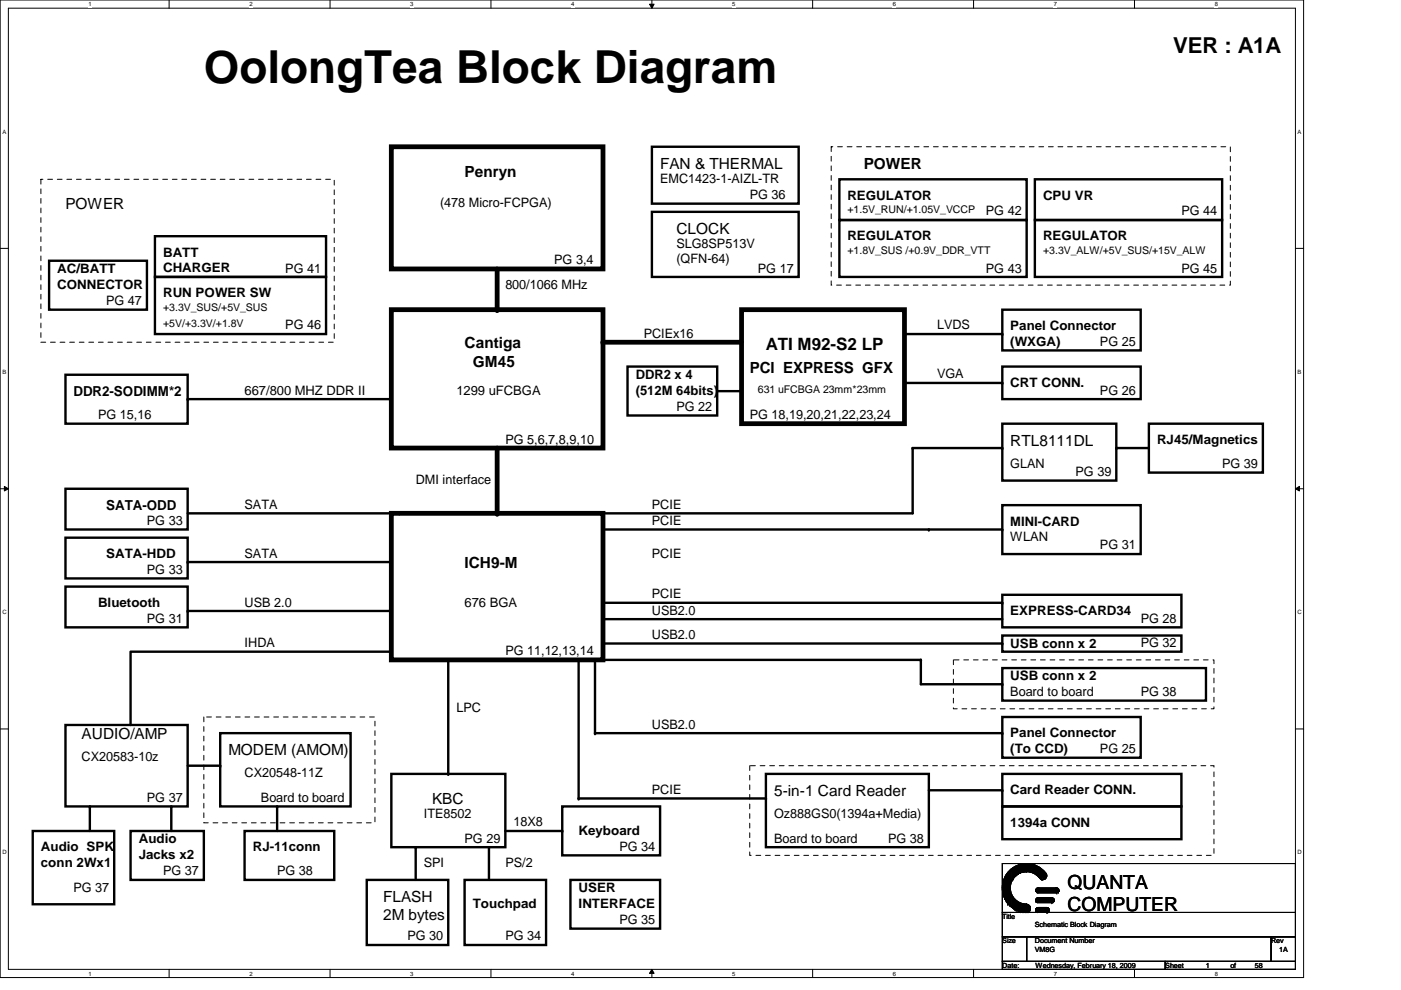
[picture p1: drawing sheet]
<svg xmlns="http://www.w3.org/2000/svg" width="297mm" height="210mm" viewBox="0 0 297 210" stroke-linecap="round" stroke-linejoin="round" font-family="sans-serif">
<path d="M0 0h276.4v207.3h-276.4zM1.8 1.7h272.9v203.8h-272.9z" fill="none" stroke="#000" stroke-width=".21"/>
<g fill="#fff">
<path d="M18.8 .2h.7v1.4h-.7z"/>
<path d="M18.8 205.7h.7v1.4h-.7z"/>
</g>
<path d="M35.9 0v1.7M35.9 205.5v1.8" fill="none" stroke="#000" stroke-width=".21"/>
<g fill="#fff">
<path d="M52.9 .2h.6v1.4h-.6z"/>
<path d="M52.9 205.7h.6v1.4h-.6z"/>
</g>
<path d="M70 0v1.7M70 205.5v1.8" fill="none" stroke="#000" stroke-width=".21"/>
<g fill="#fff">
<path d="M87 .2h.7v1.4h-.7z"/>
<path d="M87 205.7h.7v1.4h-.7z"/>
</g>
<path d="M104.1 0v1.7M104.1 205.5v1.8" fill="none" stroke="#000" stroke-width=".21"/>
<g fill="#fff">
<path d="M121.1 .2h.7v1.4h-.7z"/>
<path d="M121.1 205.7h.7v1.4h-.7z"/>
</g>
<path d="M137.7 .9h1l-.5 .8zM138.2 0v1.7M138.2 205.5l.5 .9h-1zM138.2 205.5v1.8" fill="none" stroke="#000" stroke-width=".21"/>
<path d="M137.7 .9h1l-.5 .8zM138.2 205.5l.5 .9h-1z" fill="#000"/>
<g fill="#fff">
<path d="M155.2 .2h.7v1.4h-.7z"/>
<path d="M155.2 205.7h.7v1.4h-.7z"/>
</g>
<path d="M172.3 0v1.7M172.3 205.5v1.8" fill="none" stroke="#000" stroke-width=".21"/>
<g fill="#fff">
<path d="M189.3 .2h.7v1.4h-.7z"/>
<path d="M189.3 205.7h.7v1.4h-.7z"/>
</g>
<path d="M206.4 0v1.7M206.4 205.5v1.8" fill="none" stroke="#000" stroke-width=".21"/>
<g fill="#fff">
<path d="M223.4 .2h.7v1.4h-.7z"/>
<path d="M223.4 205.7h.7v1.4h-.7z"/>
</g>
<path d="M240.5 0v1.7M240.5 205.5v1.8" fill="none" stroke="#000" stroke-width=".21"/>
<g fill="#fff">
<path d="M257.6 .2h.6v1.4h-.6z"/>
<path d="M257.6 205.7h.6v1.4h-.6z"/>
<path d="M.5 27.2h.8v1.4h-.8z"/>
<path d="M275.1 27.2h.8v1.4h-.8z"/>
<path d="M.5 78.1h.8v1.4h-.8z"/>
<path d="M275.1 78.1h.8v1.4h-.8z"/>
</g>
<path d="M0 52.7h1.8M274.7 52.7h1.7" fill="none" stroke="#000" stroke-width=".21"/>
<g fill="#fff">
<path d="M.5 129.1h.9v1.4h-.9z"/>
<path d="M275.1 129.1h.9v1.4h-.9z"/>
</g>
<path d="M0 103.6h1.8M.9 103.1l.9 .5-.9 .5zM274.7 103.6l.8-.5v1zM274.7 103.6h1.7" fill="none" stroke="#000" stroke-width=".21"/>
<path d="M.9 103.1l.9 .5-.9 .5zM274.7 103.6l.8-.5v1z" fill="#000"/>
<g fill="#fff">
<path d="M.5 180h.9v1.4h-.9z"/>
<path d="M275.1 180h.9v1.4h-.9z"/>
</g>
<g fill="none" stroke="#000" stroke-width=".21">
<path d="M0 154.6h1.8M274.7 154.6h1.7M212.5 183.1h62.2v10.4h-62.2zM212.5 193.5h62.2v5.1h-62.2zM212.5 198.6h5.2v5.2h-5.2zM212.7 189.5h.1M212.7 187.1v2.4M212.7 189.5l.1 .5M212.8 190h.1M212.8 186.6h.1M212.8 186.6v3.4M213 186.2h.1"/>
<path d="M213 190.5h.1M213 186.2l-.2 .4M213 186.2v4.3M213 190.5l.2 .2M213.2 190.7h.1M213.2 185.8h.1M213.2 185.8v4.9M213.4 185.5h.1M213.4 191.1h.1M213.4 185.5l-.2 .3M213.4 185.5v5.6M213.4 191.1l.1 .1"/>
<path d="M213.5 191.2h.1M213.5 185.3h.1M213.5 185.3v5.9M213.7 185.2h.1M213.7 191.7h.1M213.7 185.2l-.2 .1M213.7 185.2v6.5M213.9 185h.1M213.9 185v6.7M214 184.8h.1M214 191.9h.1M214 184.8l-.1 .2"/>
<path d="M214 184.8v7.1M214 191.9h.2M214.2 191.9h.1M214.2 189.3h.1M214.2 187.4h.1M214.2 184.5v2.9M214.2 189.3v2.6M214.2 189.3l.2 .4M214.4 189.7h.1M214.4 192.1h.1M214.4 186.9h.1M214.4 184.5h.1"/>
<path d="M214.4 184.5v2.4M214.4 189.7v2.4M214.4 192.1l.2 .1M214.4 186.9l-.2 .5M214.6 192.2h.1M214.6 190h.1M214.6 184.3h.1M214.6 186.6h.1M214.6 190l.2 .3M214.6 184.3v2.3M214.6 190v2.2M214.6 184.3l-.2 .2"/>
<path d="M214.8 190.3h.1M214.8 192.4h.1M214.8 186.4h.1M214.8 184.1h.1M214.8 184.1v2.3M214.8 190.3v2.1M214.8 192.4l.1 .2M214.8 186.4l-.2 .2M214.9 192.6h.1M214.9 190.5h.1M214.9 183.9h.1M214.9 186h.1"/>
<path d="M214.9 183.9l-.1 .2M214.9 183.9v2.1M214.9 190.5v2.1M214.9 190.5l.2 .2M215.1 190.7h.1M215.1 192.7h.1M215.1 185.8h.1M215.1 183.8h.1M215.1 192.7h.2M215.1 183.8v2M215.1 190.7v2M215.1 185.8l-.2 .2"/>
<path d="M215.1 183.8h.2M215.3 192.7h.1M215.3 190.9h.1M215.3 183.8h.1M215.3 185.7h.1M215.3 183.8v1.9M215.3 190.9v1.8M215.3 190.9l.1 .2M215.4 191.1h.1M215.4 193h.1M215.4 185.5h.1M215.4 183.8h.1"/>
<path d="M215.4 193h.2M215.4 183.8v1.7M215.4 191.1v1.9M215.4 185.5l-.1 .2M215.6 193h.1M215.6 191.2h.1M215.6 183.6h.1M215.6 185.3h.1M215.6 191.2l.2 .2M215.6 183.6v1.7M215.6 191.2v1.8M215.6 183.6l-.2 .2"/>
<path d="M215.8 191.4h.1M215.8 193h.1M215.8 185.2h.1M215.8 183.6h.1M215.8 183.6v1.6M215.8 191.4v1.6M215.8 193l.1 .1M215.8 185.2l-.2 .1M215.9 193.1h.1M215.9 191.4h.1M215.9 183.4h.1M215.9 185.2h.1"/>
<path d="M215.9 183.4v1.8M215.9 191.4v1.7M215.9 191.4l.2 .2M215.9 183.4l-.1 .2M216.1 191.6h.1M216.1 193.1h.1M216.1 184.8h.1M216.1 183.4h.1M216.1 193.1h.2M216.1 183.4v1.4M216.1 191.6v1.5M216.1 184.8l.2 .2"/>
<path d="M216.3 184.9l1.4-.2a3.6 3.6 0 0 1 3.1 1.9M216.3 184.7l1.4-.2a3.6 3.6 0 0 1 3.3 2.1M216.3 184.5l1.4-.2a3.9 3.9 0 0 1 3.3 1.9M216.3 184.3l1.4-.2a4.1 4.1 0 0 1 3.7 2.3M216.3 184.1l1.4-.2a4.2 4.2 0 0 1 3.8 2.5M216.3 184l1.4-.2a4.3 4.3 0 0 1 3.8 2.3M216.3 183.8l1.4-.2a4.6 4.6 0 0 1 4 2.5M216.3 183.5l1.4-.2a5 5 0 0 1 4.2 2.4M216.3 193.1h.1M216.3 191.7h.1M216.3 183.3h.1M216.3 185h.1"/>
<path d="M216.3 183.3v1.7M216.3 191.6v1.5M216.3 183.3l-.2 .1M216.4 183.6l1.3-.2a4.7 4.7 0 0 1 4.1 2.5M216.4 191.7h.1M216.4 193.1h.1M216.4 193.3h.1M216.4 183.4h.1M216.4 193.1h.3M216.4 193.3h.4M216.4 183.4v1.4M216.4 191.7v1.4"/>
<path d="M216.7 193.1h.1M216.7 191.7h.1M216.7 191.7v1.4M216.8 191.7h.1M216.8 193.3h.1M216.8 191.7v1.6M217 191.7h.1M217 193.3h.1M217 191.7l-.6 1.6M217 191.7v1.6M217.2 193.1h.1M217.2 191.7h.1"/>
<path d="M217.2 193.1l-.2 .2M217.2 191.7v1.4M217.2 191.7l.1 .4M217.3 192.1h.1M217.3 193.3h.1M217.3 193.3h.2M217.3 192.1v1.2M217.5 193.3h.1M217.5 191.9h.1M217.5 191.9h.2M217.5 191.9v1.4M217.7 198.6h51.8v5.2h-51.8z"/>
<path d="M217.7 183.1a5.1 5.1 0 0 1 4 2M217.7 183.1a5.2 5.2 0 0 0-5.2 5.2 5.2 5.2 0 0 0 5.2 5.1M217.7 184.8l1.4 .4 1.2 .9M217.7 184.8a3.4 3.4 0 0 0-3.5 3.5 3.4 3.4 0 0 0 3.5 3.4M217.7 183.1l-1.6 .2M217.7 191.9h.1M217.7 193.3h.1M217.7 184.8l-1.3 .2M217.7 191.9v1.4M217.8 193.3h.1M217.8 191.9h.1M217.8 191.9h.2"/>
<path d="M217.8 191.9v1.4M218 191.9h.1M218 193.3h.1M218 191.9v1.4M218.2 193.1h.1M218.2 192.1h.1M218.2 193.1l-.2 .2M218.2 192.1v1M218.2 192.1l.2 .1M218.4 192.2h.1M218.4 193h.1M218.4 192.2v.8"/>
<path d="M219.6 188.6h.1M219.6 188.8h.1M219.6 190.9h.1M219.6 191.1h.1M219.6 192.7h.1M219.6 193h.1M219.6 193.1h.1M219.6 188.6h4.8M219.6 188.6v.2M219.6 192.7v.3M219.6 188.8h5M219.6 190.9h4"/>
<path d="M219.6 191.1h3.8M219.6 191.1l.3 .1M219.6 192.7h2.7M219.6 193h2.9M219.6 193.1h2.7M219.6 193.1l.3 .2M219.7 189h.1M219.7 190.7h.1M219.7 188.4h4.7M219.7 189h4.7M219.7 189l.2 .1M219.7 190.5h3.7"/>
<path d="M219.7 190.7h3.7M219.7 190.7l-.1 .2M219.7 192.6h2.6M219.9 189.1h.1M219.9 191.2h.1M219.9 193.3h.1M219.9 189.1h4.5M219.9 191.2h3.3M219.9 193.3h2.4M220.1 192.4h1.9M220.1 193.5h1.9M220.1 191.4h2.9"/>
<path d="M220.1 190.3h2.9M220.1 189.3h4M220.1 188.3h4M222 192.4h.1M222 193.5h.1M222.2 192.6h.1M222.3 192.6h.1M222.3 192.7h.1M222.3 193.1h.1M222.3 193.3h.1M222.3 192.6v.1M222.5 193h.1"/>
<path d="M222.5 193l-.2 .1M223 191.4h.1M223 190.3h.1M223.2 191.2h.1M223.4 190.5h.1M223.4 190.7h.1M223.4 191.1h.1M223.4 190.5v.2M223.6 190.9h.1M223.6 190.9l-.2 .2M224.1 189.3h.1M224.1 188.3h.1"/>
<path d="M224.4 188.4h.1M224.4 188.6h.1M224.4 189h.1M224.4 189.1h.1M224.4 188.4v.2M224.6 188.8h.1M224.6 188.8l-.2 .2M269.5 198.6h5.2v5.2h-5.2zM212.5 203.8h34.6v1.7h-34.6zM247.1 203.8h27.6v1.7h-27.6z"/>
<circle cx="217.6" cy="192.6" r=".84"/>
<circle cx="220.1" cy="190.8" r=".5"/>
<circle cx="220.1" cy="188.8" r=".5"/>
<circle cx="220.1" cy="192.9" r=".5"/>
<circle cx="221.1" cy="185.7" r=".85"/>
<circle cx="222" cy="192.9" r=".5"/>
<circle cx="223" cy="190.8" r=".51"/>
<circle cx="224" cy="188.8" r=".5"/>
</g>
<path d="M83 31.1h44.8v25.9h-44.8zM105.4 57v8.7M83 65.7h44.8v29.3h-44.8zM127.8 72.6h29.4M157.2 65.7h34.6v24.1h-34.6zM105.4 95v13.8M83 108.8h44.8v31.1h-44.8z" fill="none" stroke="#000" stroke-width="1"/>
<g fill="#000">
<circle cx="105.4" cy="65.7" r=".51"/>
<circle cx="127.8" cy="72.6" r=".51"/>
<circle cx="212.5" cy="70.8" r=".25"/>
<circle cx="39.8" cy="84.6" r=".25"/>
<circle cx="157.2" cy="82.9" r=".25"/>
<circle cx="193.5" cy="95" r=".25"/>
<circle cx="212.5" cy="95" r=".25"/>
<circle cx="212.5" cy="81.2" r=".25"/>
<circle cx="236.7" cy="95" r=".25"/>
<circle cx="39.8" cy="119.2" r=".25"/>
<circle cx="84.7" cy="108.8" r=".25"/>
<circle cx="105.4" cy="108.8" r=".51"/>
<circle cx="127.8" cy="108.8" r=".25"/>
<circle cx="196.9" cy="112.3" r=".25"/>
<circle cx="212.5" cy="112.3" r=".25"/>
<circle cx="39.8" cy="129.5" r=".25"/>
<circle cx="127.8" cy="131.3" r=".25"/>
<circle cx="195.2" cy="139.9" r=".25"/>
<circle cx="212.5" cy="136.4" r=".25"/>
<circle cx="212.5" cy="127.8" r=".25"/>
<circle cx="126.1" cy="155.4" r=".25"/>
<circle cx="212.5" cy="155.4" r=".25"/>
<circle cx="212.5" cy="145.1" r=".25"/>
<circle cx="19" cy="171" r=".25"/>
<circle cx="36.3" cy="171" r=".25"/>
<circle cx="46.7" cy="162.3" r=".25"/>
<circle cx="58.8" cy="171" r=".25"/>
<circle cx="88.1" cy="179.6" r=".25"/>
<circle cx="95" cy="164.1" r=".25"/>
<circle cx="103.7" cy="179.6" r=".25"/>
<circle cx="119.2" cy="176.2" r=".25"/>
<circle cx="122.7" cy="169.3" r=".25"/>
<circle cx="162.4" cy="169.3" r=".25"/>
<circle cx="212.5" cy="167.6" r=".25"/>
</g>
<g fill="none" stroke="#000" stroke-width=".51">
<path d="M138.2 31.1h31.1v12.1h-31.1zM178 38h39.7v8.7h-39.7zM219.4 38h39.7v8.7h-39.7zM10.4 55.3h20.8v10.4h-20.8zM32.8 50.1h36.3v8.6h-36.3zM32.8 58.7h36.3v12.1h-36.3zM138.2 44.9h31.1v13.8h-31.1zM178 46.7h39.7v12h-39.7zM219.4 46.7h39.7v12h-39.7zM13.9 79.5h25.9v10.3h-25.9zM133.1 77.7h19v10.4h-19zM191.8 70.8h20.7"/>
<path d="M212.5 77.7h29.3v6.9h-29.3zM212.5 65.7h29.3v8.6h-29.3zM39.8 84.6h43.2M152.1 82.9h5.1M191.8 81.2h20.7M212.5 89.8h24.2v12.1h-24.2zM212.5 95h-19v13.8h-65.7M236.7 95h6.9M243.6 89.8h24.2v10.4h-24.2zM13.9 114h25.9v8.6h-25.9zM13.9 103.6h25.9v8.7h-25.9zM39.8 119.2h43.2"/>
<path d="M39.8 108.8h44.9M127.8 112.3h84.7M212.5 107.1h29.3v10.4h-29.3zM13.9 124.4h25.9v8.6h-25.9zM39.8 129.5h43.2M83 138.2h-55.3v15.5M95 139.9v24.2M122.7 139.9v29.4h39.7M126.1 139.9v15.5h86.4M127.8 136.4h84.7M127.8 127.8h84.7M127.8 131.3h84.7"/>
<path d="M127.8 139.9h67.4v5.2h17.3M212.5 126.1h38v6.9h-38zM212.5 134.7h38v3.5h-38zM13.9 153.7h25.9v17.3h-25.9zM46.7 155.4h27.6v15.6h-27.6zM212.5 152h29.3v8.7h-29.3zM212.5 141.6h43.2v6.9h-43.2zM6.9 176.2h17.3v15.5h-17.3zM19 171v5.2M27.7 176.2h15.5v10.4h-15.5zM36.3 171v5.2M39.8 162.3h6.9"/>
<path d="M51.9 176.2h19v10.4h-19zM58.8 171v5.2M83 164.1h24.1v15.5h-24.1zM88.1 179.6v7M103.7 179.6v7M107.1 176.2h12.1M119.2 171h20.8v10.4h-20.8zM162.4 164.1h34.5v15.5h-34.5zM196.9 167.6h15.6M212.5 164.1h38v6.9h-38zM212.5 171h38v6.9h-38zM77.8 186.6h17.2v13.8h-17.2z"/>
<path d="M98.5 186.6h17.3v13.8h-17.3zM120.9 186.6h19.1v10.3h-19.1z"/>
</g>
<path d="M8.7 38h62.2v34.6h-62.2zM176.2 31.1h84.7v29.4h-84.7zM202.1 139.9h55.3v10.4h-55.3zM43.2 152h36.3v22.5h-36.3zM159 162.3h98.4v19.1h-98.4z" fill="none" stroke="#000" stroke-width=".21" stroke-dasharray="1 1 1 1 1 1 1 1"/>
<text font-size="9.7" x="43.2" y="17.6">OolongTea Block Diagram</text>
<text font-size="4.7" x="248.7" y="11.2">VER : A1A</text>
<g font-size="4.1">
<text x="226.3" y="188.5">QUANTA</text>
<text x="226.3" y="193.2">COMPUTER</text>
</g>
<text font-size="3.6" x="162.4" y="74.1">ATI M92-S2 LP</text>
<g font-size="3.3">
<text x="140" y="35.8">FAN &amp; THERMAL</text>
<text x="183.1" y="35.8">POWER</text>
<text x="98.5" y="37.5">Penryn</text>
<text x="13.9" y="44.4">POWER</text>
<text x="143.4" y="49.6">CLOCK</text>
<text x="98.5" y="73.8">Cantiga</text>
<text x="100.3" y="77.7">GM45</text>
<text x="159" y="79">PCI EXPRESS GFX</text>
<text x="214.2" y="94.5">RTL8111DL</text>
<text x="98.5" y="120.5">ICH9-M</text>
<text x="17.3" y="156.7">AUDIO/AMP</text>
<text x="48.4" y="160.1">MODEM (AMOM)</text>
<text x="91.6" y="170.5">KBC</text>
<text x="164.1" y="168.8">5-in-1 Card Reader</text>
<text x="81.2" y="191.2">FLASH</text>
<text x="81.2" y="195">2M bytes</text>
</g>
<g font-size="2.9">
<text x="15.6" y="83.9">DDR2-SODIMM*2</text>
<text x="22.5" y="108.1">SATA-ODD</text>
</g>
<g font-size="2.8">
<text x="140" y="38.8">EMC1423-1-AIZL-TR</text>
<text x="93.3" y="43.9">(478 Micro-FCPGA)</text>
<text x="159" y="42.2">PG 36</text>
<text x="179.7" y="42.3">REGULATOR</text>
<text x="209" y="45.7">PG 42</text>
<text x="221.1" y="42.3">CPU VR</text>
<text x="250.5" y="45.7">PG 44</text>
<text x="143.4" y="52.6">SLG8SP513V</text>
<text x="179.7" y="51">REGULATOR</text>
<text x="221.1" y="51">REGULATOR</text>
<text x="12.1" y="57.9">AC/BATT</text>
<text x="34.6" y="54.4">BATT</text>
<text x="34.6" y="57.7">CHARGER</text>
<text x="60.5" y="57.8">PG 41</text>
<text x="117.5" y="56">PG 3,4</text>
<text x="143.4" y="55.8">(QFN-64)</text>
<text x="160.7" y="57.8">PG 17</text>
<text x="209" y="57.8">PG 43</text>
<text x="250.5" y="57.8">PG 45</text>
<text x="12.1" y="61.2">CONNECTOR</text>
<text x="22.5" y="64.7">PG 47</text>
<text x="34.6" y="63">RUN POWER SW</text>
<text x="107.1" y="61.2">800/1066 MHz</text>
<text x="60.5" y="69.8">PG 46</text>
<text x="136.5" y="71.6">PCIEx16</text>
<text x="198.7" y="69.8">LVDS</text>
<text x="214.2" y="69.9">Panel Connector</text>
<text x="214.2" y="73.3">(WXGA)</text>
<text x="233.2" y="73.3">PG 25</text>
<text x="51.9" y="83.7">667/800 MHZ DDR II</text>
<text x="96.8" y="83.7">1299 uFCBGA</text>
<text x="134.8" y="80.3">DDR2 x 4</text>
<text x="134.8" y="83.7">(512M 64bits)</text>
<text x="198.7" y="80.2">VGA</text>
<text x="214.2" y="82">CRT CONN.</text>
<text x="233.2" y="83.7">PG 26</text>
<text x="20.8" y="88.9">PG 15,16</text>
<text x="143.4" y="87.1">PG 22</text>
<text x="159" y="88.9">PG 18,19,20,21,22,23,24</text>
<text x="107.1" y="94.1">PG 5,6,7,8,9,10</text>
<text x="245.3" y="94.1">RJ45/Magnetics</text>
<text x="214.2" y="99.2">GLAN</text>
<text x="228" y="101">PG 39</text>
<text x="259.1" y="99.2">PG 39</text>
<text x="51.9" y="107.9">SATA</text>
<text x="88.1" y="102.7">DMI interface</text>
<text x="138.2" y="107.9">PCIE</text>
<text x="31.2" y="111.3">PG 33</text>
<text x="138.2" y="111.3">PCIE</text>
<text x="214.2" y="111.4">MINI-CARD</text>
<text x="22.5" y="118.3">SATA-HDD</text>
<text x="51.9" y="118.2">SATA</text>
<text x="138.2" y="118.2">PCIE</text>
<text x="214.2" y="114.8">WLAN</text>
<text x="233.2" y="116.5">PG 31</text>
<text x="31.2" y="121.7">PG 33</text>
<text x="20.8" y="128.7">Bluetooth</text>
<text x="51.9" y="128.6">USB 2.0</text>
<text x="98.5" y="128.6">676 BGA</text>
<text x="138.2" y="126.9">PCIE</text>
<text x="138.2" y="130.3">USB2.0</text>
<text x="214.2" y="130.4">EXPRESS-CARD34</text>
<text x="31.2" y="132">PG 31</text>
<text x="51.9" y="137.2">IHDA</text>
<text x="138.2" y="135.5">USB2.0</text>
<text x="214.2" y="137.3">USB conn x 2</text>
<text x="241.8" y="132">PG 28</text>
<text x="241.8" y="137.2">PG 32</text>
<text x="107.1" y="138.9">PG 11,12,13,14</text>
<text x="214.2" y="144.2">USB conn x 2</text>
<text x="214.2" y="147.6">Board to board</text>
<text x="241.8" y="147.6">PG 38</text>
<text x="96.8" y="151">LPC</text>
<text x="138.2" y="154.5">USB2.0</text>
<text x="17.3" y="161.4">CX20583-10z</text>
<text x="214.2" y="156.3">Panel Connector</text>
<text x="214.2" y="159.6">(To CCD)</text>
<text x="233.2" y="159.7">PG 25</text>
<text x="51.9" y="164.8">CX20548-11Z</text>
<text x="31.2" y="170.1">PG 37</text>
<text x="55.3" y="170.1">Board to board</text>
<text x="89.9" y="173.5">ITE8502</text>
<text x="138.2" y="168.3">PCIE</text>
<text x="164.1" y="173.5">Oz888GS0(1394a+Media)</text>
<text x="214.2" y="168.4">Card Reader CONN.</text>
<text x="29.4" y="178.8">Audio</text>
<text x="98.5" y="178.7">PG 29</text>
<text x="108.9" y="175.2">18X8</text>
<text x="122.7" y="177">Keyboard</text>
<text x="164.1" y="178.7">Board to board</text>
<text x="188.3" y="178.7">PG 38</text>
<text x="214.2" y="175.3">1394a CONN</text>
<text x="8.7" y="180.5">Audio SPK</text>
<text x="8.7" y="183.9">conn 2Wx1</text>
<text x="29.4" y="182.1">Jacks x2</text>
<text x="34.6" y="185.6">PG 37</text>
<text x="53.6" y="180.5">RJ-11conn</text>
<text x="58.8" y="185.6">PG 38</text>
<text x="89.9" y="183.9">SPI</text>
<text x="107.1" y="183.9">PS/2</text>
<text x="131.3" y="180.4">PG 34</text>
<text x="15.6" y="189.1">PG 37</text>
<text x="122.7" y="189.1">USER</text>
<text x="100.2" y="192.6">Touchpad</text>
<text x="122.7" y="192.5">INTERFACE</text>
<text x="131.3" y="196">PG 35</text>
<text x="86.4" y="199.4">PG 30</text>
<text x="107.1" y="199.4">PG 34</text>
</g>
<g font-size="2.2">
<text x="179.7" y="45.2">+1.5V_RUN/+1.05V_VCCP</text>
<text x="179.7" y="53.8">+1.8V_SUS /+0.9V_DDR_VTT</text>
<text x="221.1" y="53.8">+3.3V_ALW/+5V_SUS/+15V_ALW</text>
<text x="34.6" y="66">+3.3V_SUS/+5V_SUS</text>
<text x="34.6" y="69.4">+5V/+3.3V/+1.8V</text>
<text x="160.7" y="83.2">631 uFCBGA 23mm*23mm</text>
</g>
<g font-size="1.5">
<text x="212.5" y="194.9">Title</text>
<text x="219.4" y="196.6">Schematic Block Diagram</text>
<text x="212.5" y="200">Size</text>
<text x="219.4" y="200">Document Number</text>
<text x="219.4" y="201.8">VM8G</text>
<text x="269.5" y="200">Rev</text>
<text x="271.2" y="201.8">1A</text>
<text x="212.5" y="205.2">Date:</text>
<text x="219.6" y="205.2">Wednesday, February 18, 2009</text>
<text x="247.1" y="205.2">Sheet</text>
<text x="255.7" y="205.2">1</text>
<text x="260.9" y="205.2">of</text>
<text x="266" y="205.2">58</text>
</g>
<g font-size="1.3">
<text x="18.8" y="1.4">1</text>
<text x="52.9" y="1.4">2</text>
<text x="87" y="1.4">3</text>
<text x="121.1" y="1.4">4</text>
<text x="155.2" y="1.4">5</text>
<text x="189.3" y="1.4">6</text>
<text x="223.4" y="1.4">7</text>
<text x="257.6" y="1.4">8</text>
<text x=".5" y="28.3">A</text>
<text x="275.1" y="28.3">A</text>
<text x=".5" y="79.2">B</text>
<text x="275.1" y="79.2">B</text>
<text x=".5" y="130.2">C</text>
<text x="275.1" y="130.2">C</text>
<text x=".5" y="181.1">D</text>
<text x="275.1" y="181.1">D</text>
<text x="18.8" y="206.9">1</text>
<text x="52.9" y="206.9">2</text>
<text x="87" y="206.9">3</text>
<text x="121.1" y="206.9">4</text>
<text x="155.2" y="206.9">5</text>
<text x="189.3" y="206.9">6</text>
<text x="223.4" y="206.9">7</text>
<text x="257.6" y="206.9">8</text>
</g>
</svg>
